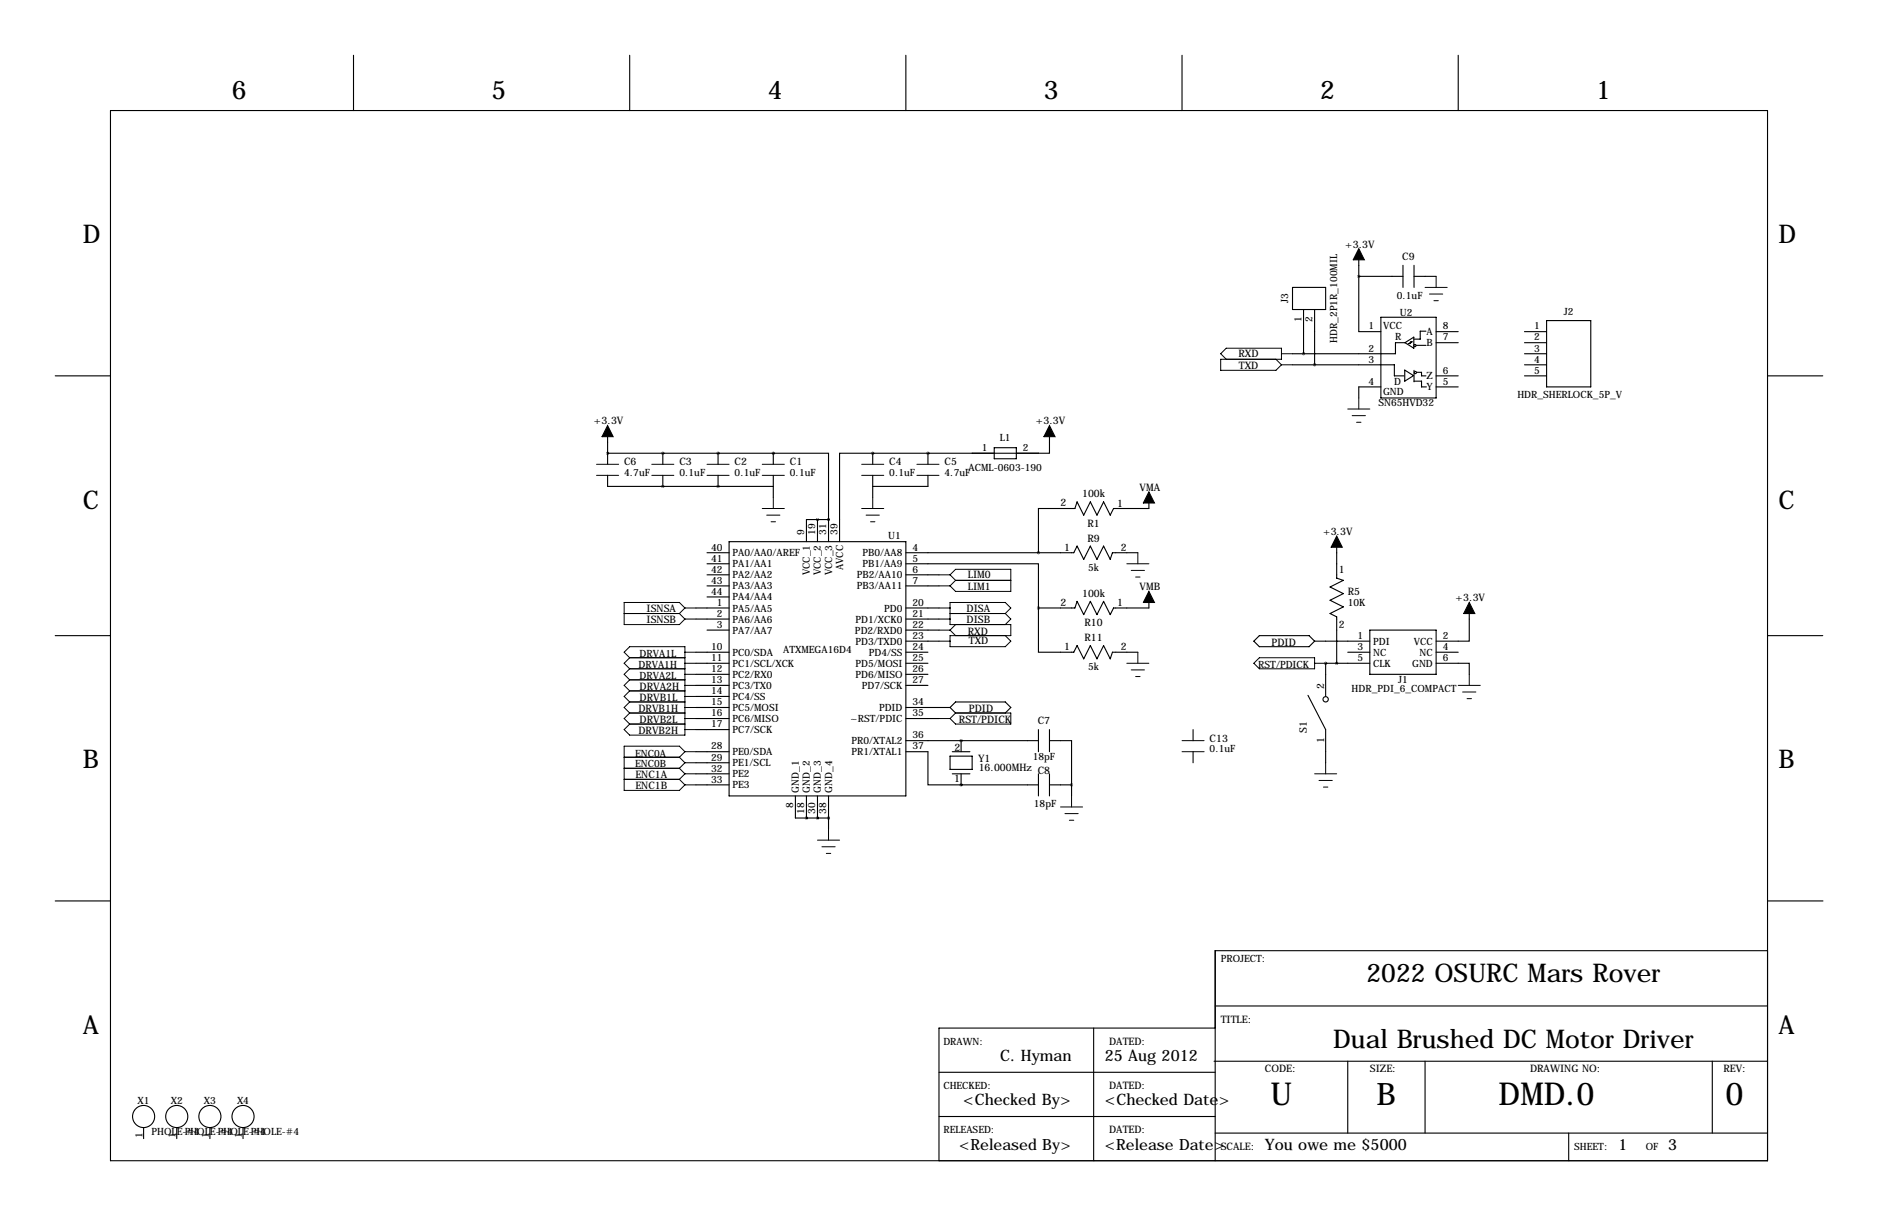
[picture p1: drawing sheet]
<svg xmlns="http://www.w3.org/2000/svg" width="432mm" height="279mm" viewBox="0 0 432 279" stroke-linecap="round" stroke-linejoin="round" font-family="sans-serif">
<g fill="none" stroke="#000" stroke-width=".25">
<path d="M81.3 12.7v12.7M144.8 12.7v12.7M208.3 12.7v12.7M271.8 12.7v12.7M335.3 12.7v12.7M25.4 25.4h381v241.3h-381zM312.4 59.7v16.5h5.1M297.2 66h7.6v5.1h-7.6zM299.7 71.1v10.2M302.3 71.1v12.7M312.4 63.5h10.2M317.5 72.9h12.7v18.5h-12.7z"/>
<path d="M322.6 61v5M323 78.7l2.1-1.2v2.5zM323.1 78.7h-2.2v2.6h-23.7M324.6 78.5l-.4 .4h-.4M324.7 78.5h-.3l-.4 .4M325.1 61v5M325.1 63.5h5.1M325.6 79.3h2.3M327.9 76.1h-1.4v1.8h-1.4M330.2 78.7h5.1M330.2 76.2h5.1M350.5 78.7h5.1"/>
<path d="M350.5 76.2h5.1M355.6 73.7h10.2v15.2h-10.2zM12.7 86.4h12.7M297.2 83.8h23.4v2.6h2.2M317.5 88.9h-5.1v2.5M323 85l2 1.3-2 1.3zM325.1 85.1v2.6M325.1 87.6h1.7v1.3h1.2M325.7 85.5h1.1v.9h1.1M330.2 86.4h5.1M330.2 88.9h5.1M350.5 86.4h5.1"/>
<path d="M350.5 81.3h5.1M350.5 83.8h5.1M406.4 86.4h12.7M139.7 104.1h.1M139.7 100.3v6.4M139.7 109.2v2.6h25.4M139.7 104.1h38.1M152.4 111.8h.1M152.4 104.1h.1M152.4 104.1v2.6M152.4 109.2v2.6M165.1 111.8h12.7v2.5"/>
<path d="M165.1 111.8h.1M165.1 104.1h.1M165.1 104.1v2.6M165.1 109.2v2.6M177.8 104.1h12.7v15.3M177.8 104.1h.1M177.8 104.1v2.6M177.8 109.2v2.6M188 119.4h.1M188 119.4v5.1M190.5 119.4h.1M190.5 119.4v5.1"/>
<path d="M190.5 119.4h-5.1v5.1M200.7 104.1h.1M200.7 104.1h-7.7v20.4M200.7 104.1v2.6M200.7 109.2v2.6M213.4 109.2v2.6h-12.7v2.5M213.4 104.1h.1M213.4 104.1v2.6M228.6 102.9h5.1v2.5h-5.1zM241.3 100.3v3.8h-40.6M264.2 115.6v1.2h-8.2l-.7 1.6-1.6-3.1-1.5 3.1-1.5-3.1-1.5 3.1-1.6-3.1-.5 1.5h-8.3v10.2M160 139.7h7.6"/>
<path d="M162.6 127h5M162.6 129.5h5M162.6 132.1h5M162.6 134.6h5M162.6 137.2h5M167.6 124.5h40.7v58.4h-40.7zM208.3 129.5h30.5v10.2M208.3 127h38.6l.7-1.5 1.6 3 1.5-3 1.5 3 1.5-3 1.6 3 .5-1.5h5.8M208.3 132.1h7.6M208.3 134.6h7.6M208.3 139.7h7.6M238.8 139.7v10.2h8.1l.7-1.6 1.6 3.1 1.5-3.1 1.5 3.1 1.5-3.1 1.6 3.1 .5-1.5h5.8"/>
<path d="M264.2 138.4v1.3h-8.2l-.7 1.5-1.6-3-1.5 3-1.5-3-1.5 3-1.6-3-.5 1.5h-8.3M307.3 125.7v7.1l1.6 .5-3.1 1.6 3.1 1.5-3.1 1.5 3.1 1.5-3.1 1.6 1.5 .7v10.7M12.7 146h12.7M160 142.2h7.6M160 149.9h7.6M160 152.4h7.6M160 154.9h7.6M160 157.5h7.6M162.6 144.8h5M208.3 142.2h7.6M208.3 144.8h7.6M208.3 149.9h5.1"/>
<path d="M208.3 152.4h5.1M208.3 154.9h5.1M208.3 157.5h5.1M208.3 147.3h7.6M289.6 146h11.4l1.3 1.3-1.3 1.3h-11.4l-1.3-1.3zM300.7 159.8l4.1 7.8v7.7M302.3 147.3h12.7M304.8 152.4h.1M304.8 152.4h10.2M304.8 152.4v7.6M309.9 149.9h5.1M315 144.8h15.2v10.1h-15.2z"/>
<path d="M330.2 152.4h7.6v2.5M330.2 149.9h5.1M337.8 141v6.3h-7.6M406.4 146h12.7M160 172.7h7.6M160 177.8h7.6M160 160h7.6M160 162.6h7.6M160 165.1h7.6M160 167.6h7.6M160 175.3h7.6M208.3 172.7h5.1v7.6h7.6"/>
<path d="M208.3 162.6h10.1M208.3 165.1h7.6M208.3 170.2h30.5M218.4 173.7h5.1v3.1h-5.1zM218.9 172.7h4.1M218.9 177.8h4.1M219.7 161.3h11.4l1.3 1.3-1.3 1.2h-11.4l-1.3-1.2zM221 170.2h.1M221 170.2v2.5M221 177.8v2.5M238.8 167.6v5.1M238.8 177.8v5.1"/>
<path d="M241.3 170.2h5.1v10.1M241.3 167.6v5.1M241.3 177.8v5.1M274.3 167.6v2.6M274.3 172.7v2.6M160 180.3h7.6M182.9 182.9v5.1h7.6M185.4 188h.1M185.4 182.9v5.1M188 188h.1M188 182.9v5.1M190.5 188h.1"/>
<path d="M190.5 182.9v7.6M221 180.3h.1M221 180.3h17.8M241.3 180.3h5.1M246.4 180.3v2.6M12.7 207h12.7M406.4 218.4h-127v48.3M406.5 207h12.7M251.5 236.2v30.5M279.4 236.2h-63.5v30.5M279.4 231.1h127M33 259.1v2.5"/>
<path d="M40.6 259.1v2.5M48.3 259.1v2.5M55.9 259.1v2.5M215.9 256.5h63.5M215.9 246.4h63.5M279.1 243.8h127.3M309.9 243.8v16.5M327.7 243.8v16.5M393.7 243.8v16.5M279.4 260.3h127M360.7 260.3v6.4"/>
<circle cx="325.3" cy="79.4" r=".25"/>
<circle cx="325.4" cy="85.6" r=".25"/>
<circle cx="304.8" cy="160.7" r=".61"/>
<circle cx="33" cy="256.5" r="2.54"/>
<circle cx="40.6" cy="256.5" r="2.54"/>
<circle cx="48.3" cy="256.5" r="2.54"/>
<circle cx="55.9" cy="256.5" r="2.54"/>
</g>
<g fill="none" stroke="#000" stroke-width=".23">
<path d="M327.7 66h5M328.7 67.6h3M329.7 69.1h1M330.2 63.5v2.5M281.9 82.5l-1.2-1.2 1.2-1.3h12.7v2.5h-13.9v2.6h12.7l1.2-1.3M293.4 82.5l1.2 1.3M294.6 81.3h2.6M294.6 83.8h2.6M309.9 94h5.1M310.9 95.5h3M311.9 97h1M312.4 91.4v2.6"/>
<path d="M137.2 106.7h5M137.2 109.2h5M149.9 106.7h5M149.9 109.2h5M162.6 106.7h5M162.6 109.2h5M175.3 106.7h5M175.3 109.2h5M175.3 116.8h5M176.3 118.4h3M177.3 119.9h1M177.8 114.3v2.5"/>
<path d="M198.1 106.7h5.1M198.1 109.2h5.1M198.1 116.8h5.1M199.1 118.4h3.1M200.2 119.9h1M200.7 114.3v2.5M210.8 106.7h5.1M210.8 109.2h5.1M157.5 139.7l-1.3-1.3h-12.7v5.1h12.7l1.3-1.3M157.5 139.7h2.5M157.5 139.7l-1.3 1.3M215.9 139.7h2.5"/>
<path d="M215.9 132.1h2.5M215.9 134.6h2.5M218.4 132.1l1.3-1.3h12.7v5.1h-12.7l-1.3-1.3M218.4 132.1l1.3 1.2M219.7 133.3h12.7M219.7 133.3l-1.3 1.3M259.1 129.5h5.1M260.1 131.1h3M261.1 132.6h1M261.6 127v2.5M143.5 141h12.7M144.8 151.1h12.7"/>
<path d="M144.8 153.7h12.7M144.8 151.1l-1.3-1.2 1.3-1.3h12.7v20.3h-12.7l-1.3-1.3 1.3-1.2M144.8 151.1l-1.3 1.3 1.3 1.3M144.8 153.7l-1.3 1.2 1.3 1.3M144.8 156.2h12.7M144.8 156.2l-1.3 1.3 1.3 1.3M144.8 158.8h12.7M144.8 158.8l-1.3 1.2 1.3 1.3M156.2 141l1.3 1.2M157.5 152.4h2.5M157.5 157.5h2.5M157.5 149.9h2.5"/>
<path d="M157.5 154.9h2.5M157.5 142.2h2.5M215.9 144.8h2.5M215.9 147.3h2.5M215.9 142.2h2.5M218.4 144.8l1.3 1.2M218.4 141h12.7M219.7 143.5l-1.3 1.3M231.1 141l1.3-1.3-1.3-1.3h-12.7v5.1h14v2.5h-14v2.6h12.7l1.3-1.3-1.3-1.3M231.1 141l1.3 1.2-1.3 1.3M259.1 152.4h5.1M260.1 153.9h3"/>
<path d="M261.1 155.4h1M261.6 149.9v2.5M289.6 151.1h12.7v2.6h-12.7l-1.3-1.3zM302.3 152.4h2.5M335.3 157.5h5.1M336.3 159h3M337.8 154.9v2.6M143.5 174h12.7M143.5 176.5h12.7M143.5 179.1h12.7M144.8 166.4h12.7M144.8 163.8h12.7"/>
<path d="M144.8 161.3h12.7M144.8 161.3l-1.3 1.3 1.3 1.2M144.8 163.8l-1.3 1.3 1.3 1.3M156.2 174l1.3 1.3M156.2 176.5l1.3 1.3M156.2 179.1l1.3 1.2M157.5 172.7h2.5M157.5 177.8h2.5M157.5 165.1h2.5M157.5 160h2.5M157.5 162.6h2.5M157.5 167.6h2.5"/>
<path d="M157.5 172.7l-1.3 1.3M157.5 172.7l-1.3-1.3h-12.7v10.2h12.7l1.3-1.3M157.5 175.3h2.5M157.5 175.3l-1.3 1.2M157.5 177.8l-1.3 1.3M215.9 165.1h2.5M219.7 163.8h12.7v2.6h-12.7l-1.3-1.3zM271.8 170.2h5.1M271.8 172.7h5.1M302.3 177.8h5M303.3 179.3h3M304.8 175.3v2.5"/>
<path d="M337.3 160.5h1M157.5 180.3h2.5M188 193h5M189 194.6h3M190 196.1h1M190.5 190.5v2.5M243.8 185.4h5.1M244.9 186.9h3M245.9 188.5h1M246.4 182.9v2.5M304.3 180.8h1"/>
</g>
<path d="M312.4 57.2l1.3 2.5h-2.6zM139.7 97.8l1.3 2.5h-2.6zM241.3 97.8l1.3 2.5h-2.6zM264.2 113l1.2 2.6h-2.5zM264.2 135.9l1.2 2.5h-2.5zM307.3 123.2l1.3 2.5h-2.5zM337.8 138.4l1.3 2.6h-2.6z" fill="#000" stroke="#000" stroke-width=".25"/>
<path d="M187.9 188a.05 .05 0 0 0 .1 0 .05 .05 0 0 0-.1 0zM187.9 119.4a.05 .05 0 0 0 .1 0 .05 .05 0 0 0-.1 0zM213.3 104.1a.05 .05 0 0 0 .1 0 .05 .05 0 0 0-.1 0zM307.3 152.4a.05 .05 0 0 0 .1 0 .05 .05 0 0 0-.1 0zM302.2 83.8a.05 .05 0 0 0 .1 0 .05 .05 0 0 0-.1 0zM200.6 104.1a.05 .05 0 0 0 .1 0 .05 .05 0 0 0-.1 0zM238.7 127a.05 .05 0 0 0 .1 0 .05 .05 0 0 0-.1 0zM238.7 139.7a.05 .05 0 0 0 .1 0 .05 .05 0 0 0-.1 0z" fill="#000" stroke="#000" stroke-width=".63"/>
<g font-size="7.3">
<text x="292.1" y="254">U</text>
<text x="344.6" y="254">DMD.0</text>
<text x="396.7" y="254">0</text>
</g>
<text font-size="7.1" x="316.5" y="254">B</text>
<g font-size="5.9">
<text x="53.3" y="22.9">6</text>
<text x="113" y="22.9">5</text>
<text x="176.5" y="22.9">4</text>
<text x="240" y="22.9">3</text>
<text x="303.5" y="22.9">2</text>
<text x="367" y="22.9">1</text>
<text x="19" y="55.9">D</text>
<text x="408.9" y="55.9">D</text>
<text x="19" y="116.8">C</text>
<text x="408.9" y="116.8">C</text>
<text x="19" y="176.5">B</text>
<text x="408.9" y="176.5">B</text>
<text x="314.2" y="225.6">2022 OSURC Mars Rover</text>
<text x="19" y="237.5">A</text>
<text x="408.9" y="237.5">A</text>
<text x="306.5" y="240.8">Dual Brushed DC Motor Driver</text>
</g>
<g font-size="3.6">
<text x="230" y="243.8">C. Hyman</text>
<text x="254" y="243.8">25 Aug 2012</text>
<text x="221.4" y="254">&lt;Checked By&gt;</text>
<text x="254" y="254">&lt;Checked Date&gt;</text>
<text x="220.5" y="264.1">&lt;Released By&gt;</text>
<text x="254" y="264.1">&lt;Release Date&gt;</text>
<text x="290.8" y="264.2">You owe me $5000</text>
<text x="372.1" y="264.1">1</text>
<text x="383.5" y="264.1">3</text>
</g>
<g font-size="2.4">
<text x="309.3" y="56.9">+3.3V</text>
<text x="322.4" y="59.7">C9</text>
<text x="284.7" y="82">RXD</text>
<text x="284.8" y="84.8">TXD</text>
<text x="136.6" y="97.5">+3.3V</text>
<text x="238.2" y="97.5">+3.3V</text>
<text x="143.5" y="106.9">C6</text>
<text x="156.2" y="106.9">C3</text>
<text x="168.9" y="106.9">C2</text>
<text x="181.6" y="106.9">C1</text>
<text x="204.5" y="106.9">C4</text>
<text x="217.2" y="106.9">C5</text>
<text x="262" y="112.8">VMA</text>
<text x="243.8" y="116.3">2</text>
<text x="248.8" y="114.3">100k</text>
<text x="256.9" y="116.4">1</text>
<text x="250" y="121">R1</text>
<text x="250" y="124.5">R9</text>
<text x="304.2" y="122.9">+3.3V</text>
<text x="244.7" y="126.6">1</text>
<text x="257.7" y="126.5">2</text>
<text x="307.8" y="131.6">1</text>
<text x="222.5" y="132.8">LIM0</text>
<text x="222.5" y="135.6">LIM1</text>
<text x="248.8" y="137.2">100k</text>
<text x="262" y="135.6">VMB</text>
<text x="309.9" y="136.7">R5</text>
<text x="148.7" y="140.7">ISNSA</text>
<text x="148.7" y="143.3">ISNSB</text>
<text x="222.2" y="140.7">DISA</text>
<text x="222.2" y="143.3">DISB</text>
<text x="243.8" y="139.2">2</text>
<text x="249.4" y="143.9">R10</text>
<text x="256.9" y="139.3">1</text>
<text x="334.7" y="138.2">+3.3V</text>
<text x="222.5" y="145.8">RXD</text>
<text x="222.8" y="148.1">TXD</text>
<text x="244.7" y="149.5">1</text>
<text x="249.4" y="147.3">R11</text>
<text x="257.7" y="149.4">2</text>
<text x="292.4" y="148.3">PDID</text>
<text x="307.8" y="144.4">2</text>
<text x="147.1" y="158.5">DRVA2H</text>
<text x="147.1" y="161">DRVB1L</text>
<text x="304.4" y="158.2" transform="rotate(-90 304.4 158.2)">2</text>
<text x="146.8" y="163.6">DRVB1H</text>
<text x="147.1" y="166.1">DRVB2L</text>
<text x="220.5" y="166.1">RST/PDICK</text>
<text x="222.8" y="163.6">PDID</text>
<text x="238.6" y="166.4">C7</text>
<text x="146.8" y="168.7">DRVB2H</text>
<text x="219.5" y="172.5">2</text>
<text x="278.1" y="170.4">C13</text>
<text x="300.5" y="168.5" transform="rotate(-90 300.5 168.5)">S1</text>
<text x="304.4" y="170.8" transform="rotate(-90 304.4 170.8)">1</text>
<text x="146.1" y="178.8">ENC1A</text>
<text x="219.4" y="179.7">1</text>
<text x="224.9" y="175">Y1</text>
<text x="225" y="177.2">16.000MHz</text>
<text x="238.6" y="177.8">C8</text>
<text x="146.1" y="181.4">ENC1B</text>
<text x="280.7" y="234.9">TITLE:</text>
<text x="255" y="240">DATED:</text>
<text x="255" y="250.2">DATED:</text>
<text x="290.8" y="246.4">CODE:</text>
<text x="315" y="246.4">SIZE:</text>
<text x="351.8" y="246.4">DRAWING NO:</text>
<text x="396.2" y="246.4">REV:</text>
<text x="255" y="260.3">DATED:</text>
<text x="280.7" y="264.2">SCALE:</text>
</g>
<g font-size="2.3">
<text x="296.2" y="69.7" transform="rotate(-90 296.2 69.7)">J3</text>
<text x="321.1" y="68.7">0.1uF</text>
<text x="299.2" y="74" transform="rotate(-90 299.2 74)">1</text>
<text x="301.8" y="74" transform="rotate(-90 301.8 74)">2</text>
<text x="314.7" y="75.7">1</text>
<text x="318" y="75.5">VCC</text>
<text x="321.9" y="72.6">U2</text>
<text x="328" y="77">A</text>
<text x="331.7" y="75.7">8</text>
<text x="352.8" y="75.7">1</text>
<text x="359.6" y="72.4">J2</text>
<text x="307.4" y="78.8" transform="rotate(-90 307.4 78.8)">HDR_2P1R_100MIL</text>
<text x="314.7" y="80.8">2</text>
<text x="314.7" y="83.3">3</text>
<text x="320.8" y="78.2">R</text>
<text x="328" y="79.5">B</text>
<text x="331.7" y="78.2">7</text>
<text x="352.8" y="78.2">2</text>
<text x="352.8" y="80.8">3</text>
<text x="352.8" y="83.3">4</text>
<text x="314.7" y="88.4">4</text>
<text x="320.5" y="88.4">D</text>
<text x="328" y="89.7">Y</text>
<text x="328" y="87.2">Z</text>
<text x="331.7" y="88.4">5</text>
<text x="331.7" y="85.9">6</text>
<text x="352.8" y="85.9">5</text>
<text x="317" y="93.3">SN65HVD32</text>
<text x="318" y="90.7">GND</text>
<text x="348.9" y="91.5">HDR_SHERLOCK_5P_V</text>
<text x="229.9" y="101.3">L1</text>
<text x="225.8" y="103.6">1</text>
<text x="235.2" y="103.6">2</text>
<text x="143.5" y="109.3">4.7uF</text>
<text x="156.2" y="109.3">0.1uF</text>
<text x="168.9" y="109.3">0.1uF</text>
<text x="181.6" y="109.3">0.1uF</text>
<text x="204.5" y="109.3">0.1uF</text>
<text x="217.2" y="109.3">4.7uF</text>
<text x="222.7" y="108.3">ACML-0603-190</text>
<text x="184.9" y="122.9" transform="rotate(-90 184.9 122.9)">9</text>
<text x="187.5" y="122.9" transform="rotate(-90 187.5 122.9)">19</text>
<text x="190" y="122.9" transform="rotate(-90 190 122.9)">31</text>
<text x="192.5" y="122.9" transform="rotate(-90 192.5 122.9)">39</text>
<text x="204.2" y="124">U1</text>
<text x="163.5" y="126.5">40</text>
<text x="163.5" y="129">41</text>
<text x="163.5" y="131.6">42</text>
<text x="168.4" y="127.8">PA0/AA0/AREF</text>
<text x="168.4" y="130.3">PA1/AA1</text>
<text x="193.8" y="131" transform="rotate(-90 193.8 131)">AVCC</text>
<text x="198.3" y="127.8">PB0/AA8</text>
<text x="198.3" y="130.3">PB1/AA9</text>
<text x="209.8" y="126.5">4</text>
<text x="209.8" y="129">5</text>
<text x="209.8" y="131.6">6</text>
<text x="250.2" y="131.2">5k</text>
<text x="163.5" y="134.1">43</text>
<text x="163.5" y="136.7">44</text>
<text x="168.4" y="132.9">PA2/AA2</text>
<text x="168.4" y="135.4">PA3/AA3</text>
<text x="168.4" y="138">PA4/AA4</text>
<text x="186.2" y="132.2" transform="rotate(-90 186.2 132.2)">VCC_1</text>
<text x="188.8" y="132.2" transform="rotate(-90 188.8 132.2)">VCC_2</text>
<text x="191.3" y="132.2" transform="rotate(-90 191.3 132.2)">VCC_3</text>
<text x="197" y="132.9">PB2/AA10</text>
<text x="197" y="135.4">PB3/AA11</text>
<text x="209.8" y="134.1">7</text>
<text x="164.8" y="139.2">1</text>
<text x="164.8" y="141.7">2</text>
<text x="168.4" y="140.5">PA5/AA5</text>
<text x="168.4" y="143">PA6/AA6</text>
<text x="196.7" y="143">PD1/XCK0</text>
<text x="203.3" y="140.5">PD0</text>
<text x="209.8" y="139.2">20</text>
<text x="209.8" y="141.7">21</text>
<text x="309.9" y="139.3">10K</text>
<text x="163.5" y="149.4">10</text>
<text x="164.8" y="144.3">3</text>
<text x="168.4" y="145.6">PA7/AA7</text>
<text x="180.1" y="149.9">ATXMEGA16D4</text>
<text x="196.6" y="145.6">PD2/RXD0</text>
<text x="196.7" y="148.1">PD3/TXD0</text>
<text x="209.8" y="144.3">22</text>
<text x="209.8" y="146.8">23</text>
<text x="209.8" y="149.4">24</text>
<text x="312.1" y="146.8">1</text>
<text x="312.1" y="149.4">3</text>
<text x="315.7" y="148.1">PDI</text>
<text x="325.1" y="148.1">VCC</text>
<text x="331.7" y="146.8">2</text>
<text x="331.7" y="149.4">4</text>
<text x="146.8" y="153.4">DRVA1H</text>
<text x="147.1" y="150.9">DRVA1L</text>
<text x="147.1" y="156">DRVA2L</text>
<text x="163.5" y="151.9">11</text>
<text x="163.5" y="154.4">12</text>
<text x="168.4" y="150.7">PC0/SDA</text>
<text x="168.4" y="153.2">PC1/SCL/XCK</text>
<text x="168.4" y="155.7">PC2/RX0</text>
<text x="196.7" y="153.2">PD5/MOSI</text>
<text x="196.7" y="155.7">PD6/MISO</text>
<text x="199.7" y="150.7">PD4/SS</text>
<text x="209.8" y="151.9">25</text>
<text x="209.8" y="154.4">26</text>
<text x="250.2" y="154">5k</text>
<text x="289.3" y="153.4">RST/PDICK</text>
<text x="312.1" y="151.9">5</text>
<text x="315.7" y="150.7">NC</text>
<text x="315.7" y="153.2">CLK</text>
<text x="324.7" y="153.2">GND</text>
<text x="326.4" y="150.7">NC</text>
<text x="331.7" y="151.9">6</text>
<text x="163.5" y="157">13</text>
<text x="163.5" y="159.5">14</text>
<text x="168.4" y="158.3">PC3/TX0</text>
<text x="168.4" y="160.8">PC4/SS</text>
<text x="198.2" y="158.3">PD7/SCK</text>
<text x="209.8" y="157">27</text>
<text x="310.8" y="159.1">HDR_PDI_6_COMPACT</text>
<text x="321.5" y="157">J1</text>
<text x="163.5" y="162.1">15</text>
<text x="163.5" y="164.6">16</text>
<text x="163.5" y="167.1">17</text>
<text x="168.4" y="163.4">PC5/MOSI</text>
<text x="168.4" y="165.9">PC6/MISO</text>
<text x="195.5" y="165.9">~RST/PDIC</text>
<text x="202.1" y="163.4">PDID</text>
<text x="209.8" y="162.1">34</text>
<text x="209.8" y="164.6">35</text>
<text x="146" y="174">ENC0A</text>
<text x="163.5" y="172.2">28</text>
<text x="168.4" y="168.4">PC7/SCK</text>
<text x="168.4" y="173.5">PE0/SDA</text>
<text x="195.8" y="171">PR0/XTAL2</text>
<text x="195.8" y="173.5">PR1/XTAL1</text>
<text x="209.8" y="169.7">36</text>
<text x="209.8" y="172.2">37</text>
<text x="278.1" y="172.8">0.1uF</text>
<text x="146" y="176.3">ENC0B</text>
<text x="163.5" y="174.8">29</text>
<text x="163.5" y="177.3">32</text>
<text x="163.5" y="179.8">33</text>
<text x="168.4" y="176.1">PE1/SCL</text>
<text x="168.4" y="178.6">PE2</text>
<text x="237.5" y="174.6">18pF</text>
<text x="168.4" y="181.1">PE3</text>
<text x="182.4" y="185.7" transform="rotate(-90 182.4 185.7)">8</text>
<text x="183.7" y="182.1" transform="rotate(-90 183.7 182.1)">GND_1</text>
<text x="186.2" y="182.1" transform="rotate(-90 186.2 182.1)">GND_2</text>
<text x="188.8" y="182.1" transform="rotate(-90 188.8 182.1)">GND_3</text>
<text x="191.3" y="182.1" transform="rotate(-90 191.3 182.1)">GND_4</text>
<text x="237.7" y="185.5">18pF</text>
<text x="184.9" y="187" transform="rotate(-90 184.9 187)">18</text>
<text x="187.5" y="187" transform="rotate(-90 187.5 187)">30</text>
<text x="190" y="187" transform="rotate(-90 190 187)">38</text>
<text x="280.7" y="221">PROJECT:</text>
<text x="216.9" y="240">DRAWN:</text>
<text x="216.9" y="250.2">CHECKED:</text>
<text x="31.6" y="253.7">X1</text>
<text x="39.3" y="253.7">X2</text>
<text x="46.9" y="253.7">X3</text>
<text x="54.5" y="253.7">X4</text>
<text x="32.8" y="261.4" transform="rotate(-90 32.8 261.4)">1</text>
<text x="34.9" y="260.7">PHOLE-#4</text>
<text x="40.4" y="261.4" transform="rotate(-90 40.4 261.4)">1</text>
<text x="42.5" y="260.7">PHOLE-#4</text>
<text x="48" y="261.4" transform="rotate(-90 48 261.4)">1</text>
<text x="50.1" y="260.7">PHOLE-#4</text>
<text x="55.6" y="261.4" transform="rotate(-90 55.6 261.4)">1</text>
<text x="57.7" y="260.7">PHOLE-#4</text>
<text x="216.9" y="260.3">RELEASED:</text>
<text x="361.9" y="264.2">SHEET:</text>
<text x="378.4" y="264.2">OF</text>
</g>
</svg>
